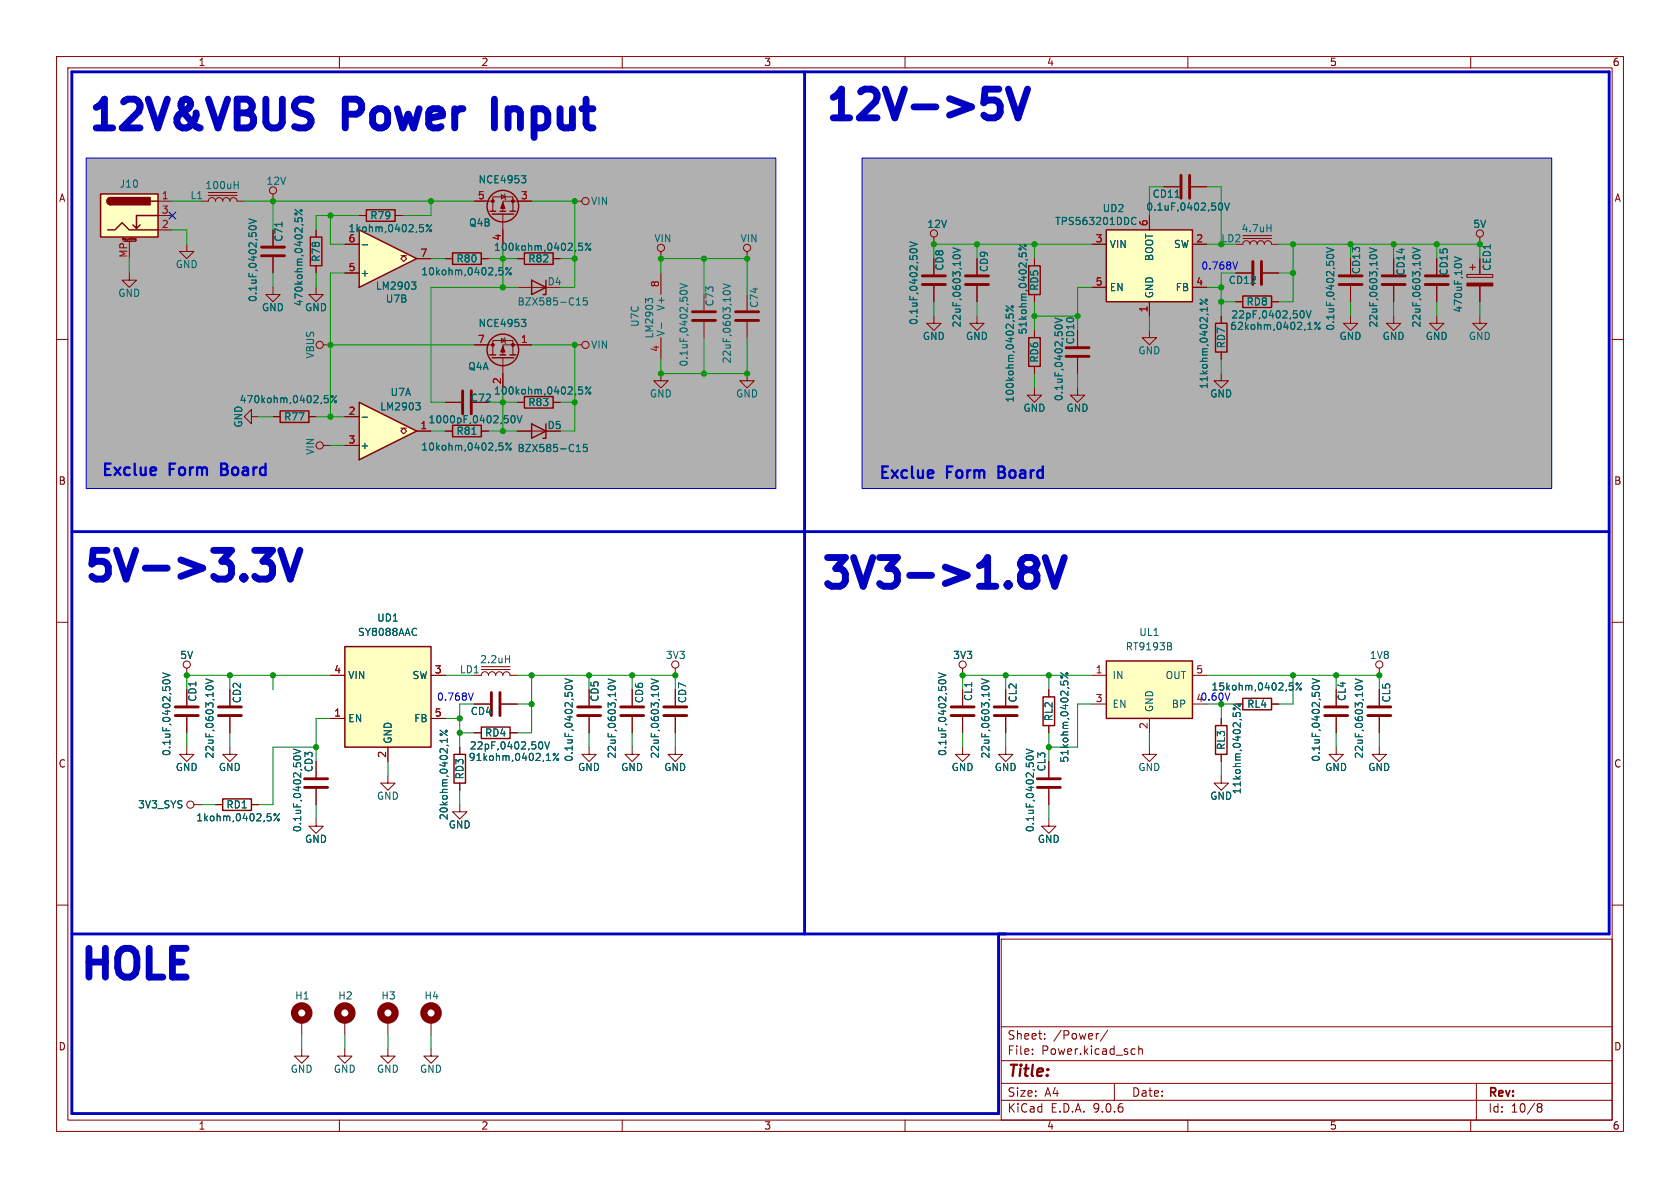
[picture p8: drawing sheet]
<svg xmlns="http://www.w3.org/2000/svg" width="297mm" height="210mm" viewBox="0 0 297 210" stroke-linecap="round" stroke-linejoin="round" font-family="sans-serif">
<g fill="none" stroke="#840000" stroke-width=".18">
<path d="M10 10h277v190h-277zM12 12h273v186h-273zM60 10v2M110 10v2M160 10v2M210 10v2M260 10v2M10 60h2M285 60h2M10 110h2M285 110h2M10 160h2"/>
<path d="M177 166h108v32h-108zM285 160h2M60 198v2M110 198v2M160 198v2M177 194.5h108M177 191.5h108M177 187.5h108M177 181.5h108M182.5 186.3v.1M182.5 185.5v.1M184.7 183.6v.1"/>
<path d="M184.7 182.8v.1M194.2 182.7l-.2 .1M195.8 182.1l-1.3 2M197 191.5v3M200.2 185.4l.5 .1M200.7 186.3l-.5 .1M201.3 185.5l.2-.1 .4 .1 .1 .9M201.3 184.9v1.5M210 198v2M260 198v2M261 191.5v6.5M271.7 195.5l.3 .2"/>
<path d="M271.7 195.4l.3-.3 .5 .1 .1 .3-.3 .2M272 195.7h.3M272 195.7l-.3 .3M272.3 195.7l.3 .3-.1 .5-.5 .1-.3-.3"/>
</g>
<g fill="#b0b0b0">
<path d="M152.4 27.9h121.9v58.5h-121.9z"/>
<path d="M15.2 27.9h122v58.5h-122z"/>
</g>
<path d="M181.9 59.7h2v5.1h-2zM219.7 52.3h5.1v2.1h-5.1zM80 75.2h5.1v2h-5.1zM92.7 70.1h5.1v2h-5.1zM94 74.9l2.5 1.3-2.5 1.3zM96.5 74.9v2.6h-.5" fill="none" stroke="#840000" stroke-width=".25"/>
<g fill="none" stroke="#840000" stroke-width=".18">
<path d="M48.3 34.3v1.3M101.6 35.6h1.3M205.7 33h2.8M210.6 33h2.8M33 43.2v1.3h1.3l-1.3 1.2-1.3-1.2h1.3M124.5 52.1v2.8M124.5 56.9v2.8M182.9 58.4v1.3M218.4 48.3h2.8M218.4 53.3h1.3M223.3 48.3h2.8M224.8 53.3h1.3"/>
<path d="M238.8 55.9v1.3h1.2l-1.2 1.2-1.3-1.2h1.3M238.8 50.5v2.8M246.4 55.9v1.3h1.2l-1.2 1.2-1.3-1.2h1.3M246.4 45.7v2.8M246.4 50.5v2.8M254 45.7v2.8M254 50.5v2.8M78.7 71.1h2.8M78.7 76.2h1.3M85.1 76.2h1.3M91.4 71.1h1.3M91.4 76.2h5.1"/>
<path d="M97.8 71.1h1.3M182.9 64.8v1.2M243.8 118.1v1.3M236.2 121.9v2.8M236.2 126.7v2.8M53.3 185.4v1.3h1.3l-1.3 1.3-1.2-1.3h1.2M61 185.4v1.3h1.2l-1.2 1.3-1.3-1.3h1.3M68.6 185.4v1.3h1.2l-1.2 1.3-1.3-1.3h1.3"/>
<circle cx="48.3" cy="33.7" r=".63"/>
<circle cx="103.5" cy="35.6" r=".63"/>
<circle cx="243.8" cy="117.5" r=".63"/>
</g>
<g fill="none" stroke="#006464" stroke-width=".18">
<path d="M207.8 34.9h.7M215.7 35.9a.68 .68 0 0 1 .5 .6 .68 .68 0 0 1-.5 .7M216.5 35.9l.4 1.3 .4-1.3M120.2 51.7a.68 .68 0 0 1 .6-.4 .68 .68 0 0 1 .7 .4M120.2 50.1l1.3 .4-1.3 .5M177.9 55.6v.6M177.9 54l1.2 1M178.4 56v-.3l.2-.2 .4 .1 .1 .4M230.1 54.9a.68 .68 0 0 1 .5 .7 .68 .68 0 0 1-.5 .6M230.9 54.9l.5 1.3 .4-1.3M231.2 58.2h.7M233.4 57l-1 1.2"/>
<path d="M234.5 45.4a.68 .68 0 0 1 .6-.4 .68 .68 0 0 1 .7 .4M234.5 43.8l1.3 .4-1.3 .4M242.1 45.4a.68 .68 0 0 1 .7-.4 .68 .68 0 0 1 .6 .4M242.1 43.8l1.3 .4-1.3 .5M249.8 45.4a.68 .68 0 0 1 .6-.4 .68 .68 0 0 1 .6 .4M249.8 43.8l1.2 .4-1.2 .5M83.4 76.8h.8M88.3 78.3h.6M88.7 78.8l.2 .2v.3l-.2 .3M90.4 78.3l-1 1.3M90.5 73.5h.1a.68 .68 0 0 1 .5 .6 .68 .68 0 0 1-.5 .6 .84 .84 0 0 1-.1-1.2zM91.4 73.5l.4 1.2 .5-1.2"/>
<path d="M101.9 79.8h.7M102.1 78.7l.2-.1v1.2M102.3 68.4h.6M102.5 68.9h.3l.2 .2-.1 .5-.4 .1M103.8 78.6h-.6l-.1 .6 .2-.2 .4 .1 .1 .2v.4l-.2 .1-.5-.1M104.4 68.4l-.9 1.3M232 120l1.2 .4-1.2 .4M232 121.6a.68 .68 0 0 1 .6-.4 .68 .68 0 0 1 .6 .4"/>
<circle cx="178.1" cy="54.8" r=".18"/>
<circle cx="179" cy="54.2" r=".18"/>
<circle cx="232.6" cy="57.1" r=".18"/>
<circle cx="233.2" cy="58.1" r=".18"/>
<circle cx="89.6" cy="78.5" r=".18"/>
<circle cx="90.2" cy="79.4" r=".18"/>
<circle cx="103.7" cy="68.6" r=".18"/>
<circle cx="104.3" cy="69.5" r=".18"/>
</g>
<g fill="none" stroke="#840000" stroke-width=".51">
<path d="M208.8 31v4.1M210.3 31v4.1M122.4 56.6h4.1M122.4 55.1h4.1M221.5 46.2v4.1M223 46.2v4.1M236.7 50.3h4.1M236.7 48.8h4.1M244.3 50.3h4.1M244.3 48.8h4.1M252 50.3h4M252 48.8h4"/>
<path d="M81.8 69.1v4.1M83.3 69.1v4.1M234.2 126.5h4.1M234.2 125h4.1"/>
</g>
<path d="M63.5 71.1l10.2 5.1-10.2 5.1z" fill="#ffffc2"/>
<g fill="none" stroke="#840000" stroke-width=".25">
<path d="M86.6 37.3h1M87 37.8h3.8M88.4 37.3h1M90.2 37.3h1M80 44.7h5.1v2h-5.1zM92.7 44.7h5.1v2h-5.1zM181.9 47h2v5.1h-2zM214.9 57.2h2v5h-2zM49.5 72.6h5.1v2.1h-5.1zM63.5 71.1l10.2 5.1-10.2 5.1zM86.6 62.7h1M87 63.2h3.8"/>
<path d="M88.4 62.7h1M90.2 62.7h1M214.9 128.3h2v5.1h-2zM219.7 123.4h5.1v2.1h-5.1z"/>
<circle cx="88.9" cy="36.4" r="2.79"/>
<circle cx="88.9" cy="61.8" r="2.79"/>
</g>
<g fill="none" stroke="#840000" stroke-width=".18">
<path d="M35.6 35.6h1.2a.64 .64 0 0 1 .7-.7 .64 .64 0 0 1 .6 .7 .64 .64 0 0 1 .6-.7 .64 .64 0 0 1 .7 .7 .64 .64 0 0 1 .6-.7 .64 .64 0 0 1 .6 .7 .64 .64 0 0 1 .7-.7 .64 .64 0 0 1 .6 .7h1.3M36.8 34.5h5.1M36.8 34h5.1M83.8 35.6h3.3M87.1 37.3v-2.5h3.6v2.5M88.6 34.4l.7 .4-.7 .4zM88.9 37.8v5.4M89.2 34.3l.1 .1v.8l.1 .1M94 35.6h-5.1v1.7M48.3 50.8v1.3h1.2l-1.2 1.2-1.3-1.2h1.3M48.3 40.6v2.8M48.3 45.5v2.8"/>
<path d="M78.7 45.7h1.3M85.1 45.7h1.3M88.6 59.8l.7 .4-.7 .4zM89.2 59.7l.1 .1v.8l.1 .1M91.4 45.7h1.3M97.8 45.7h1.3M182.9 45.7v1.3M182.9 52.1v1.2M215.9 55.9v1.3M254 55.9v1.3h1.3l-1.3 1.2-1.3-1.2h1.3M44.4 73.7v-1.3l-1.2 1.3 1.2 1.2v-1.2h1.3M48.3 73.7h1.2"/>
<path d="M54.6 73.7h1.3M57.1 78.7h1.3M61 78.7h2.5M61 73.7h2.5M70.9 75.7h.5l-.5 .5 .5 .5 .5-.5-.5-.5h.5M73.7 76.2h2.5M83.8 61h3.3M87.1 62.7v-2.5h3.6v2.5M88.9 63.2v5.4M94 61h-5.1v1.7M182.9 68.6v1.3h1.2l-1.2 1.2-1.3-1.2h1.3M215.9 62.2v1.3"/>
<path d="M203.2 132.1v1.3h1.3l-1.3 1.2-1.3-1.2h1.3M215.9 137.2v1.2h1.3l-1.3 1.3-1.3-1.3h1.3M215.9 127v1.3M215.9 133.4v1.2M218.4 124.5h1.3M224.8 124.5h1.3M236.2 132.1v1.3h1.3l-1.3 1.2-1.3-1.2h1.3M243.8 132.1v1.3h1.3l-1.3 1.2-1.2-1.2h1.2M243.8 121.9v2.8M243.8 126.7v2.8"/>
<circle cx="56.5" cy="78.7" r=".63"/>
</g>
<g fill="none" stroke="#006464" stroke-width=".18">
<path d="M41.4 32.7h.7M42.1 32.1v1.2M44 38.7l1.3 .4-1.3 .4M49.9 39.3v.7M92.2 31.1h.8l-.5 .4M92.7 31.5l.3 .3v.3l-.3 .2M44 40.3a.68 .68 0 0 1 .6-.4 .68 .68 0 0 1 .7 .4M88.3 47.3h.6M88.7 47.8l.2 .2v.3l-.2 .3M90.4 47.3l-1 1.3M92.2 56.5h.8l-.5 .4M92.7 56.9l.3 .3v.3l-.3 .2"/>
<path d="M102.3 43h.6M102.5 43.5h.3l.2 .2-.1 .5-.4 .1M104.4 43l-.9 1.3M180.2 44.7v.6M180.2 43.2l1.2 1M180.6 44.9l.3-.2h.3l.2 .2M212.2 52.9l1.2 .9M213.4 54.3v.8M57.4 69.9h.6M57.5 70.4h.3l.2 .2-.1 .5-.4 .1M59.5 69.9l-1 1.3M64 73.8h1"/>
<path d="M73.5 71.2h.8l-.4 .5M74 71.7l.3 .2v.3l-.3 .3M218 126v.6M218 124.5l1.3 1M218.5 126.2l.2-.2h.3l.3 .2M228 120.7h.6M228.4 121.2l.2 .2v.3l-.2 .3M230.1 120.7l-1 1.3M239.6 121.6a.68 .68 0 0 1 .6-.4 .68 .68 0 0 1 .7 .4M239.6 120l1.3 .4-1.3 .5"/>
<circle cx="89.6" cy="47.5" r=".18"/>
<circle cx="90.2" cy="48.4" r=".18"/>
<circle cx="103.7" cy="43.2" r=".18"/>
<circle cx="104.3" cy="44.1" r=".18"/>
<circle cx="180.3" cy="44" r=".18"/>
<circle cx="181.3" cy="43.4" r=".18"/>
<circle cx="212.3" cy="53.7" r=".18"/>
<circle cx="213.3" cy="53.1" r=".18"/>
<circle cx="58.7" cy="70.1" r=".18"/>
<circle cx="59.3" cy="71" r=".18"/>
<circle cx="218.2" cy="125.3" r=".18"/>
<circle cx="219.1" cy="124.7" r=".18"/>
<circle cx="229.3" cy="120.9" r=".18"/>
<circle cx="229.9" cy="121.8" r=".18"/>
</g>
<path d="M46.2 45.2h4.1M46.2 43.7h4.1M241.8 126.5h4.1M241.8 125h4.1" fill="none" stroke="#840000" stroke-width=".51"/>
<g fill="#840000" stroke="#840000" stroke-width=".18">
<path d="M88.9 35.8l.4 1h-.8z"/>
<path d="M88.9 61.2l.4 1h-.8z"/>
<circle cx="87.1" cy="35.6" r=".25"/>
<circle cx="90.7" cy="35.6" r=".25"/>
<circle cx="87.1" cy="61" r=".25"/>
<circle cx="90.7" cy="61" r=".25"/>
</g>
<path d="M17.8 34.3h10.1v7.6h-10.1z" fill="#ffffc2"/>
<path d="M17.8 34.3h10.1v7.6h-10.1zM19.6 34.9a.64 .64 0 0 0-.7 .7 .64 .64 0 0 0 .7 .6M24.8 39.8l-.7 .6M26.7 35.6h1.2M27.9 38.1h-3.8v2.3l-.6-.6M19 40.6h1.3l1.3-1.2 1.3 1.2h5M85.1 128.5h5.1v2.1h-5.1z" fill="none" stroke="#840000" stroke-width=".25"/>
<g fill="#840000" stroke="#840000" stroke-width=".25">
<path d="M19.1 35.1l.5-.2v1.3a.63 .63 0 0 1-.6-.4 .63 .63 0 0 1 .1-.7z"/>
<path d="M19.6 34.9h6.9v1.3h-6.9z"/>
</g>
<g fill="none" stroke="#840000" stroke-width=".18">
<path d="M27.9 35.6h2.6M27.9 38.1h2.6M21.7 42.5v-.4l.1 .3 .1-.3v.4M21.8 42.7h2.1M22.9 48.3v1.2h1.2l-1.2 1.3-1.3-1.3h1.3M22.9 42.7v3M23.1 42.1v.3M23.4 42.1h.1M24 42.4h-.1v-.2h.1v.3l-.1 .1M27.9 40.6h2.6M83.8 124.5h2.8M83.8 129.5h1.3"/>
<path d="M88.6 124.5h2.8M90.2 129.5h1.2M104.1 132.1v1.3h1.3l-1.3 1.2-1.2-1.2h1.2M104.1 121.9v2.8M104.1 126.7v2.8"/>
</g>
<path d="M86.9 122.4v4.1M88.4 122.4v4.1M102.1 126.5h4.1M102.1 125h4.1" fill="none" stroke="#840000" stroke-width=".51"/>
<g fill="none" stroke="#006464" stroke-width=".18">
<path d="M99.9 120l1.3 .4-1.3 .4M95.5 131.1a.68 .68 0 0 1 .5 .7 .68 .68 0 0 1-.5 .6M96.3 131.1l.4 1.3 .5-1.3M96.6 134.4h.7M98.8 133.2l-1 1.2M99.9 121.6a.68 .68 0 0 1 .6-.4 .68 .68 0 0 1 .7 .4"/>
<circle cx="98" cy="133.3" r=".18"/>
<circle cx="98.6" cy="134.3" r=".18"/>
</g>
<path d="M61 114.3h15.2v17.8h-15.2z" fill="#ffffc2"/>
<path d="M61 114.3h15.2v17.8h-15.2zM184.4 123.2h2v5.1h-2z" fill="none" stroke="#840000" stroke-width=".25"/>
<g fill="none" stroke="#840000" stroke-width=".18">
<path d="M116.8 44.5v1.2M132.1 44.5v1.2M165.1 41.9v1.3M165.1 45.7v2.8M165.1 50.5v2.8M101.6 61h1.3M116.8 66v1.3h1.3l-1.3 1.3-1.2-1.3h1.2M58.4 119.4h2.6M76.2 119.4h2.5M58.4 127h2.6M68.6 132.1v2.5M76.2 127h2.5"/>
<path d="M177.8 132.1v1.3h1.3l-1.3 1.2-1.3-1.2h1.3M177.8 121.9v2.8M177.8 126.7v2.8M185.4 121.9v1.3M185.4 128.3v1.2M185.4 134.6v2.8M185.4 139.4v2.8M185.4 144.8v1.3h1.3l-1.3 1.2-1.3-1.2h1.3"/>
<circle cx="116.8" cy="43.8" r=".63"/>
<circle cx="132.1" cy="43.8" r=".63"/>
<circle cx="165.1" cy="41.3" r=".63"/>
<circle cx="103.5" cy="61" r=".63"/>
</g>
<g fill="none" stroke="#006464" stroke-width=".18">
<path d="M160.9 44.4a.68 .68 0 0 1 .6-.5 .68 .68 0 0 1 .6 .5M160.9 42.8l1.2 .4-1.2 .4M187.5 118.9l1.3 1M173.6 121.6a.68 .68 0 0 1 .6-.4 .68 .68 0 0 1 .6 .4M173.6 120l1.2 .4-1.2 .5M181.4 134a.68 .68 0 0 1 .7-.4 .68 .68 0 0 1 .6 .4M181.4 132.4l1.3 .4-1.3 .5M187.5 120.4v.6M188 120.6l.2-.2h.4l.2 .2"/>
<circle cx="187.7" cy="119.7" r=".18"/>
<circle cx="188.6" cy="119.1" r=".18"/>
</g>
<path d="M163.1 50.3h4M163.1 48.8h4M175.8 126.5h4M175.8 125h4M183.4 139.2h4.1M183.4 137.7h4.1" fill="none" stroke="#840000" stroke-width=".51"/>
<path d="M195.6 116.8h15.2v10.2h-15.2z" fill="#ffffc2"/>
<path d="M64.8 37.1h5v2h-5zM54.9 41.9h2v5.1h-2zM94 49.5l2.5 1.3-2.5 1.3zM96.5 49.5v2.6h-.5M195.6 116.8h15.2v10.2h-15.2z" fill="none" stroke="#840000" stroke-width=".25"/>
<g fill="none" stroke="#840000" stroke-width=".18">
<path d="M63.5 38.1h1.3M69.8 38.1h1.3M55.9 50.8v1.3h1.2l-1.2 1.2-1.3-1.2h1.3M55.9 40.6v1.3M55.9 47v1.3M91.4 50.8h5.1M116.8 48.3v3.8M116.8 59.7v3.8M132.1 52.1v2.8M132.1 56.9v2.8M165.1 55.9v1.3h1.3l-1.3 1.2-1.3-1.2h1.3M172.7 55.9v1.3h1.3l-1.3 1.2-1.3-1.2h1.3"/>
<path d="M172.7 45.7v2.8M172.7 50.5v2.8M203.2 58.4v1.3h1.3l-1.3 1.3-1.3-1.3h1.3M218.4 43.2h1.3a.64 .64 0 0 1 .6-.7 .64 .64 0 0 1 .7 .7 .64 .64 0 0 1 .6-.7 .64 .64 0 0 1 .6 .7 .64 .64 0 0 1 .7-.7 .64 .64 0 0 1 .6 .7 .64 .64 0 0 1 .7-.7 .64 .64 0 0 1 .6 .7h1.3M219.7 42.2h5.1M219.7 41.7h5.1M57.1 61h1.3M132.1 66v1.3h1.2l-1.2 1.3-1.3-1.3h1.3M190.5 68.6v1.3h1.3l-1.3 1.2-1.3-1.2h1.3M190.5 63.2v2.8M215.9 66v1.3h1.3l-1.3 1.3-1.3-1.3h1.3M193 119.4h2.6"/>
<path d="M210.8 119.4h2.6M193 124.5h2.6M203.2 127v2.5"/>
<circle cx="56.5" cy="61" r=".63"/>
</g>
<g fill="none" stroke="#006464" stroke-width=".18">
<path d="M52.1 38.5v.6M52.1 37l1.3 1M52.6 39v-.3l.3-.2h.4l.1 .5M76.3 39.7l-1 1.3M224.7 39.7v1.3M74.8 40.3v.5M101.9 53.9h.7M102.1 52.8l.2-.2v1.3M103.8 52.6h-.6l-.1 .7 .2-.2 .4 .1 .1 .2v.4l-.2 .1-.5-.1M114.6 53.2l-.5-.4v.7M114.6 53l.2-.2h.3l.3 .2M116.9 57.1v1"/>
<path d="M127.8 51.8a.68 .68 0 0 1 .7-.4 .68 .68 0 0 1 .6 .4M127.8 50.2l1.3 .4-1.3 .4M168.5 45.4a.68 .68 0 0 1 .6-.4 .68 .68 0 0 1 .6 .4M168.5 43.8l1.2 .4-1.2 .5M186.5 57.8a.68 .68 0 0 1 .6-.4 .68 .68 0 0 1 .7 .4M186.5 56.2l1.3 .4-1.3 .5M224 40.3h.7M206.8 113.6l.3 .3-.3 .3 .3 .3v.3l-.2 .1"/>
<circle cx="52.3" cy="37.8" r=".18"/>
<circle cx="53.2" cy="37.2" r=".18"/>
<circle cx="75.5" cy="39.9" r=".18"/>
<circle cx="76.1" cy="40.8" r=".18"/>
</g>
<path d="M130 56.6h4.1M130 55.1h4.1M170.7 50.3h4.1M170.7 48.8h4.1M188.5 63h4M188.5 61.5h4" fill="none" stroke="#840000" stroke-width=".51"/>
<path d="M63.5 40.6l10.2 5.1-10.2 5.1z" fill="#ffffc2"/>
<path d="M63.5 40.6l10.2 5.1-10.2 5.1z" fill="none" stroke="#840000" stroke-width=".25"/>
<path d="M61 48.3h2.5M61 43.2h2.5M70.9 45.2h.5l-.5 .5 .5 .5 .5-.5-.5-.5h.5M73.7 45.7h2.5M111.8 121.9v2.8M111.8 126.7v2.8" fill="none" stroke="#840000" stroke-width=".18"/>
<path d="M64 43.3h1M72.7 49.9h.8l-.4 .4M73.3 50.3l.2 .3v.3l-.2 .2M107.5 121.6a.68 .68 0 0 1 .6-.4 .68 .68 0 0 1 .7 .4M107.5 120l1.3 .4-1.3 .5" fill="none" stroke="#006464" stroke-width=".18"/>
<path d="M109.7 126.5h4.1M109.7 125h4.1" fill="none" stroke="#840000" stroke-width=".51"/>
<path d="M195.6 40.6h15.2v12.7h-15.2z" fill="#ffffc2"/>
<path d="M195.6 40.6h15.2v12.7h-15.2zM80.3 133.4h2v5h-2zM39.4 141.2h5v2.1h-5z" fill="none" stroke="#840000" stroke-width=".25"/>
<g fill="none" stroke="#840000" stroke-width=".18">
<path d="M63.5 38.1h1.3M69.8 38.1h1.3M83.8 35.6h2.6M91.4 35.6h2.6M203.2 38.1v2.5M205.7 33h2.8M210.6 33h2.8M48.3 40.6v2.8M48.3 45.5v2.8M55.9 40.6v1.3M55.9 47v1.3M61 43.2h2.5"/>
<path d="M61 48.3h2.5M73.7 45.7h2.5M78.7 45.7h1.3M85.1 45.7h1.3M88.9 40.6v2.6M91.4 45.7h1.3M97.8 45.7h1.3M165.1 45.7v2.8M165.1 50.5v2.8M172.7 45.7v2.8M172.7 50.5v2.8M182.9 45.7v1.3"/>
<path d="M182.9 52.1v1.2M182.9 58.4v1.3M193 43.2h2.6M193 50.8h2.6M203.2 53.3v2.6M210.8 43.2h2.6M210.8 50.8h2.6M215.9 55.9v1.3M218.4 48.3h2.8M218.4 53.3h1.3M223.3 48.3h2.8M224.8 53.3h1.3"/>
<path d="M238.8 50.5v2.8M246.4 45.7v2.8M246.4 50.5v2.8M254 45.7v2.8M254 50.5v2.8M259.3 48.5h4.6v.5h-4.6zM259.8 47.2h1.1M260.3 46.7v1.1M261.6 55.9v1.3h1.3l-1.3 1.2-1.3-1.2h1.3M261.6 41.9v1.3M261.6 45.7v2.8M261.6 50.5v2.8"/>
<path d="M48.3 73.7h1.2M54.6 73.7h1.3M61 78.7h2.5M61 73.7h2.5M73.7 76.2h2.5M78.7 71.1h2.8M78.7 76.2h1.3M83.8 61h2.6M85.1 76.2h1.3M88.9 66v2.6M91.4 71.1h1.3M91.4 76.2h2.6"/>
<path d="M91.4 61h2.6M97.8 71.1h1.3M182.9 64.8v1.2M190.5 63.2v2.8M215.9 62.2v1.3M33 118.1v1.3M58.4 119.4h2.6M76.2 119.4h2.5M83.8 119.4h1.3a.64 .64 0 0 1 .6-.7 .64 .64 0 0 1 .7 .7 .64 .64 0 0 1 .6-.7 .64 .64 0 0 1 .6 .7 .64 .64 0 0 1 .7-.7 .64 .64 0 0 1 .6 .7 .64 .64 0 0 1 .6-.7 .64 .64 0 0 1 .7 .7h1.2M85.1 118.4h5.1M85.1 117.9h5.1M119.4 118.1v1.3"/>
<path d="M170.2 118.1v1.3M33 132.1v1.3h1.3l-1.3 1.2-1.3-1.2h1.3M33 121.9v2.8M33 126.7v2.8M40.6 132.1v1.3h1.3l-1.3 1.2-1.2-1.2h1.2M40.6 121.9v2.8M40.6 126.7v2.8M55.9 134.6v2.8M55.9 139.4v2.8M58.4 127h2.6M68.6 137.2v1.2h1.2l-1.2 1.3-1.3-1.3h1.3M68.6 132.1v2.5"/>
<path d="M76.2 127h2.5M81.3 132.1v1.3M81.3 138.4v1.3M83.8 124.5h2.8M83.8 129.5h1.3M88.6 124.5h2.8M90.2 129.5h1.2M104.1 121.9v2.8M104.1 126.7v2.8M111.8 132.1v1.3h1.2l-1.2 1.2-1.3-1.2h1.3M111.8 121.9v2.8M111.8 126.7v2.8"/>
<path d="M119.4 132.1v1.3h1.2l-1.2 1.2-1.3-1.2h1.3M119.4 121.9v2.8M119.4 126.7v2.8M170.2 132.1v1.3h1.2l-1.2 1.2-1.3-1.2h1.3M170.2 121.9v2.8M170.2 126.7v2.8M177.8 121.9v2.8M177.8 126.7v2.8M185.4 121.9v1.3M185.4 128.3v1.2M185.4 134.6v2.8M185.4 139.4v2.8"/>
<path d="M215.9 127v1.3M215.9 133.4v1.2M218.4 124.5h1.3M224.8 124.5h1.3M236.2 121.9v2.8M236.2 126.7v2.8M243.8 121.9v2.8M243.8 126.7v2.8M34.3 142.2h1.3M38.1 142.2h1.3M44.4 142.2h1.3M55.9 144.8v1.3h1.2l-1.2 1.2-1.3-1.2h1.3"/>
<path d="M81.3 142.2v1.3h1.2l-1.2 1.3-1.3-1.3h1.3M53.3 180.3v2.6M61 180.3v2.6M68.6 180.3v2.6M76.2 185.4v1.3h1.3l-1.3 1.3-1.3-1.3h1.3M76.2 180.3v2.6"/>
<circle cx="261.6" cy="41.3" r=".63"/>
<circle cx="33" cy="117.5" r=".63"/>
<circle cx="119.4" cy="117.5" r=".63"/>
<circle cx="170.2" cy="117.5" r=".63"/>
<circle cx="33.7" cy="142.2" r=".63"/>
</g>
<g fill="none" stroke="#006464" stroke-width=".18">
<path d="M44 38.7l1.3 .4-1.3 .4M49.9 39.3v.7M52.1 38.5v.6M52.1 37l1.3 1M52.6 39v-.3l.3-.2h.4l.1 .5M76.3 39.7l-1 1.3M92.2 31.1h.8l-.5 .4M92.7 31.5l.3 .3v.3l-.3 .2M200.2 39.5l.3 .2 .3-.1M200.8 38.5l-.3-.1-.3 .2M207.8 34.9h.7M215.7 35.9a.68 .68 0 0 1 .5 .6 .68 .68 0 0 1-.5 .7"/>
<path d="M216.5 35.9l.4 1.3 .4-1.3M44 40.3a.68 .68 0 0 1 .6-.4 .68 .68 0 0 1 .7 .4M64 43.3h1M72.7 49.9h.8l-.4 .4M73.3 50.3l.2 .3v.3l-.2 .2M74.8 40.3v.5M88.3 47.3h.6M88.7 47.8l.2 .2v.3l-.2 .3M90.4 47.3l-1 1.3M92.2 56.5h.8l-.5 .4M92.7 56.9l.3 .3v.3l-.3 .2M102.3 43h.6"/>
<path d="M102.5 43.5h.3l.2 .2-.1 .5-.4 .1M104.4 43l-.9 1.3M160.9 44.4a.68 .68 0 0 1 .6-.5 .68 .68 0 0 1 .6 .5M160.9 42.8l1.2 .4-1.2 .4M168.5 45.4a.68 .68 0 0 1 .6-.4 .68 .68 0 0 1 .6 .4M168.5 43.8l1.2 .4-1.2 .5M177.9 55.6v.6M177.9 54l1.2 1M178.4 56v-.3l.2-.2 .4 .1 .1 .4M180.2 44.7v.6M180.2 43.2l1.2 1M180.6 44.9l.3-.2h.3l.2 .2"/>
<path d="M186.5 57.8a.68 .68 0 0 1 .6-.4 .68 .68 0 0 1 .7 .4M186.5 56.2l1.3 .4-1.3 .5M212.2 52.9l1.2 .9M213.4 54.3v.8M230.1 54.9a.68 .68 0 0 1 .5 .7 .68 .68 0 0 1-.5 .6M230.9 54.9l.5 1.3 .4-1.3M231.2 58.2h.7M233.4 57l-1 1.2M234.5 45.4a.68 .68 0 0 1 .6-.4 .68 .68 0 0 1 .7 .4M234.5 43.8l1.3 .4-1.3 .4M242.1 45.4a.68 .68 0 0 1 .7-.4 .68 .68 0 0 1 .6 .4M242.1 43.8l1.3 .4-1.3 .5"/>
<path d="M249.8 45.4a.68 .68 0 0 1 .6-.4 .68 .68 0 0 1 .6 .4M249.8 43.8l1.2 .4-1.2 .5M257.1 45.4l1.3 .4-1.3 .4M57.4 69.9h.6M57.5 70.4h.3l.2 .2-.1 .5-.4 .1M59.5 69.9l-1 1.3M64 73.8h1M73.5 71.2h.8l-.4 .5M74 71.7l.3 .2v.3l-.3 .3M83.4 76.8h.8M88.3 78.3h.6M88.7 78.8l.2 .2v.3l-.2 .3"/>
<path d="M90.4 78.3l-1 1.3M90.5 73.5h.1a.68 .68 0 0 1 .5 .6 .68 .68 0 0 1-.5 .6 .84 .84 0 0 1-.1-1.2zM91.4 73.5l.4 1.2 .5-1.2M101.9 79.8h.7M102.1 78.7l.2-.1v1.2M102.3 68.4h.6M102.5 68.9h.3l.2 .2-.1 .5-.4 .1M103.8 78.6h-.6l-.1 .6 .2-.2 .4 .1 .1 .2v.4l-.2 .1-.5-.1M104.4 68.4l-.9 1.3M28.8 119l1.2 .4-1.2 .4M89.4 116.5h.7M90.1 115.9v1.3"/>
<path d="M99.9 120l1.3 .4-1.3 .4M165.9 119l1.3 .4-1.3 .4M187.5 118.9l1.3 1M232 120l1.2 .4-1.2 .4M28.8 120.6a.68 .68 0 0 1 .6-.5 .68 .68 0 0 1 .6 .5M36.4 121.6a.68 .68 0 0 1 .6-.4 .68 .68 0 0 1 .7 .4M36.4 120l1.3 .4-1.3 .5M51.9 134a.68 .68 0 0 1 .6-.4 .68 .68 0 0 1 .7 .4M51.9 132.4l1.3 .4-1.3 .5M77.8 129.1l1.3 .9M79.1 130.5v.8M95.5 131.1a.68 .68 0 0 1 .5 .7 .68 .68 0 0 1-.5 .6"/>
<path d="M96.3 131.1l.4 1.3 .5-1.3M96.6 134.4h.7M98.8 133.2l-1 1.2M99.9 121.6a.68 .68 0 0 1 .6-.4 .68 .68 0 0 1 .7 .4M107.5 121.6a.68 .68 0 0 1 .6-.4 .68 .68 0 0 1 .7 .4M107.5 120l1.3 .4-1.3 .5M115.1 121.6a.68 .68 0 0 1 .7-.4 .68 .68 0 0 1 .6 .4M115.1 120l1.3 .4-1.3 .5M165.9 120.6a.68 .68 0 0 1 .7-.5 .68 .68 0 0 1 .6 .5M173.6 121.6a.68 .68 0 0 1 .6-.4 .68 .68 0 0 1 .6 .4M173.6 120l1.2 .4-1.2 .5M181.4 134a.68 .68 0 0 1 .7-.4 .68 .68 0 0 1 .6 .4"/>
<path d="M181.4 132.4l1.3 .4-1.3 .5M187.5 120.4v.6M188 120.6l.2-.2h.4l.2 .2M218 126v.6M218 124.5l1.3 1M218.5 126.2l.2-.2h.3l.3 .2M228 120.7h.6M228.4 121.2l.2 .2v.3l-.2 .3M230.1 120.7l-1 1.3M232 121.6a.68 .68 0 0 1 .6-.4 .68 .68 0 0 1 .6 .4M239.6 121.6a.68 .68 0 0 1 .6-.4 .68 .68 0 0 1 .7 .4M239.6 120l1.3 .4-1.3 .5"/>
<path d="M47.9 144.4v.6M49.4 143.8l-1 1.3"/>
<circle cx="52.3" cy="37.8" r=".18"/>
<circle cx="53.2" cy="37.2" r=".18"/>
<circle cx="75.5" cy="39.9" r=".18"/>
<circle cx="76.1" cy="40.8" r=".18"/>
<circle cx="89.6" cy="47.5" r=".18"/>
<circle cx="90.2" cy="48.4" r=".18"/>
<circle cx="103.7" cy="43.2" r=".18"/>
<circle cx="104.3" cy="44.1" r=".18"/>
<circle cx="178.1" cy="54.8" r=".18"/>
<circle cx="179" cy="54.2" r=".18"/>
<circle cx="180.3" cy="44" r=".18"/>
<circle cx="181.3" cy="43.4" r=".18"/>
<circle cx="212.3" cy="53.7" r=".18"/>
<circle cx="213.3" cy="53.1" r=".18"/>
<circle cx="232.6" cy="57.1" r=".18"/>
<circle cx="233.2" cy="58.1" r=".18"/>
<circle cx="58.7" cy="70.1" r=".18"/>
<circle cx="59.3" cy="71" r=".18"/>
<circle cx="89.6" cy="78.5" r=".18"/>
<circle cx="90.2" cy="79.4" r=".18"/>
<circle cx="103.7" cy="68.6" r=".18"/>
<circle cx="104.3" cy="69.5" r=".18"/>
<circle cx="187.7" cy="119.7" r=".18"/>
<circle cx="188.6" cy="119.1" r=".18"/>
<circle cx="78" cy="129.9" r=".18"/>
<circle cx="78.9" cy="129.3" r=".18"/>
<circle cx="98" cy="133.3" r=".18"/>
<circle cx="98.6" cy="134.3" r=".18"/>
<circle cx="218.2" cy="125.3" r=".18"/>
<circle cx="219.1" cy="124.7" r=".18"/>
<circle cx="229.3" cy="120.9" r=".18"/>
<circle cx="229.9" cy="121.8" r=".18"/>
<circle cx="48.6" cy="144" r=".18"/>
<circle cx="49.2" cy="144.9" r=".18"/>
</g>
<path d="M31 126.5h4.1M31 125h4.1M38.6 126.5h4.1M38.6 125h4.1M53.8 139.2h4.1M53.8 137.7h4.1M117.3 126.5h4.1M117.3 125h4.1M168.1 126.5h4.1M168.1 125h4.1" fill="none" stroke="#840000" stroke-width=".51"/>
<g fill="none" stroke="#840000" stroke-width="1.3">
<circle cx="53.3" cy="179.1" r="1.27"/>
<circle cx="61" cy="179.1" r="1.27"/>
<circle cx="68.6" cy="179.1" r="1.27"/>
<circle cx="76.2" cy="179.1" r="1.27"/>
</g>
<path d="M259.3 50h4.6v.5h-4.6z" fill="#840000" stroke="#840000" stroke-width=".18"/>
<path d="M142.2 12.7v152.4M12.7 94h271.8M12.7 165.1h271.8v-152.4h-271.8v184.2h163.8v-31.8" fill="none" stroke="#0000c2" stroke-width=".51"/>
<g fill="none" stroke="#009600" stroke-width=".18">
<path d="M30.5 35.6h5.1M43.2 35.6h40.6M48.3 35.6v5M58.4 38.1v5.1h2.6M63.5 38.1h-7.6v2.5M76.2 35.6v2.5h-5.1M94 35.6h7.6v15.2h-2.5M205.7 33h-2.5v5.1M213.4 33h2.5v10.2h-2.5M22.9 45.7v2.6M30.5 40.6h2.5v2.6M48.3 48.3v2.5"/>
<path d="M55.9 48.3v2.5M61 48.3h-2.6v25.4M76.2 45.7h2.5M86.4 45.7h5M88.9 43.2v7.6M91.4 50.8h-15.2v20.3h2.5M99.1 45.7h2.5M116.8 48.3v-2.6h15.3v6.4M124.5 45.7v6.4M124.5 59.7v6.3M132.1 59.7v6.3h-15.3v-2.5M165.1 53.3v2.6"/>
<path d="M172.7 43.2v2.5M172.7 53.3v2.6M182.9 43.2v2.5M182.9 53.3v5.1M182.9 55.9h7.6M193 43.2h-27.9v2.5M193 50.8h-2.5v7.6M203.2 55.9v2.5M213.4 50.8h2.5M215.9 48.3v7.6M215.9 53.3h2.5M226.1 43.2h35.5v2.5"/>
<path d="M226.1 48.3h2.5M228.6 43.2v10.1h-2.5M238.8 43.2v2.5M238.8 53.3v2.6M246.4 43.2v2.5M246.4 53.3v2.6M254 43.2v2.5M254 53.3v2.6M261.6 53.3v2.6M45.7 73.7h2.6M55.9 73.7h5.1M58.4 61h25.4"/>
<path d="M58.4 78.7h2.6M76.2 76.2h2.5M86.4 71.1h5M86.4 76.2h5M88.9 68.6v7.6M94 61h7.6v15.2h-2.5M99.1 71.1h2.5M182.9 66v2.6M190.5 66v2.6M215.9 63.5v2.5M40.6 119.4v2.5M48.3 119.4v2.5"/>
<path d="M58.4 119.4h-25.4v2.5M78.7 119.4h5.1M91.4 119.4h28v2.5M94 119.4v10.1h-2.6M104.1 119.4v2.5M111.8 119.4v2.5M177.8 119.4v2.5M185.4 119.4v2.5M193 119.4h-22.8v2.5M213.4 119.4h30.4v2.5M228.6 119.4v5.1h-2.5M236.2 119.4v2.5"/>
<path d="M33 129.5v2.6M40.6 129.5v2.6M55.9 132.1h-7.6v10.1h-2.6M58.4 127h-2.5v7.6M68.6 134.6v2.6M78.7 127h2.6M81.3 139.7v2.5M81.3 129.5h2.5M83.8 124.5h-2.5v7.6M91.4 124.5h2.6M104.1 129.5v2.6M111.8 129.5v2.6"/>
<path d="M119.4 129.5v2.6M170.2 129.5v2.6M177.8 129.5v2.6M185.4 129.5v5.1M193 124.5h-2.5v7.6h-5.1M203.2 129.5v2.6M215.9 134.6v2.6M218.4 124.5h-2.5v2.5M236.2 129.5v2.6M243.8 129.5v2.6M35.6 142.2h2.5M55.9 142.2v2.6"/>
<path d="M185.4 142.2v2.6M53.3 182.9v2.5M61 182.9v2.5M68.6 182.9v2.5M76.2 182.9v2.5"/>
</g>
<path d="M29.9 37.5l1.2 1.2M31.1 37.5l-1.2 1.2" fill="none" stroke="#000084" stroke-width=".18"/>
<g fill="none" stroke="#0000c2" stroke-width="1.2">
<path d="M54.3 17.5l.7 .3M87.4 17.5v5.1M174.2 15.8h2.4M174.6 17.7h1.3l.7 .5 .2 .5v1.2l-.5 .7-.4 .2h-1.3M178.3 15.8l1.7 5 1.7-5M54.7 20.7l.3 .5v.4l-.3 .5M45 97.3h3.2l-1.7 1.9a1.38 1.38 0 0 1 1.7 1v1.2l-.5 .7-.5 .3h-1.4M49.6 97.3l1.7 5.1 1.7-5.1M180.7 99l.7-.4h1a1.1 1.1 0 0 1 .9 1 1.1 1.1 0 0 1-.9 1.1M184.8 98.6l1.7 5 1.7-5M180.7 100.3l.7 .4M181.4 100.7h1"/>
<path d="M181.4 100.7l-.7 .5M182.4 100.7l.7 .5 .2 .5v1l-.2 .5-.7 .4h-1l-.7-.4"/>
</g>
<path d="M15.2 27.9h122v58.5h-122zM152.4 27.9h121.9v58.5h-121.9zM218.8 46.3l-.4 1.3M83.7 122.5l-.5 1.3M217.4 122.5l-.4 1.3" fill="none" stroke="#0000c2" stroke-width=".18"/>
<g fill="#009600" stroke="#009600" stroke-width=".18">
<circle cx="165.1" cy="43.2" r=".46"/>
<circle cx="215.9" cy="50.8" r=".46"/>
<circle cx="182.9" cy="43.2" r=".46"/>
<circle cx="172.7" cy="43.2" r=".46"/>
<circle cx="215.9" cy="53.3" r=".46"/>
<circle cx="238.8" cy="43.2" r=".46"/>
<circle cx="254" cy="43.2" r=".46"/>
<circle cx="261.6" cy="43.2" r=".46"/>
<circle cx="228.6" cy="48.3" r=".46"/>
<circle cx="246.4" cy="43.2" r=".46"/>
<circle cx="228.6" cy="43.2" r=".46"/>
<circle cx="182.9" cy="55.9" r=".46"/>
<circle cx="190.5" cy="55.9" r=".46"/>
<circle cx="185.4" cy="119.4" r=".46"/>
<circle cx="119.4" cy="119.4" r=".46"/>
<circle cx="132.1" cy="66" r=".46"/>
<circle cx="124.5" cy="45.7" r=".46"/>
<circle cx="185.4" cy="132.1" r=".46"/>
<circle cx="215.9" cy="124.5" r=".46"/>
<circle cx="88.9" cy="71.1" r=".46"/>
<circle cx="88.9" cy="76.2" r=".46"/>
<circle cx="88.9" cy="50.8" r=".46"/>
<circle cx="228.6" cy="119.4" r=".46"/>
<circle cx="243.8" cy="119.4" r=".46"/>
<circle cx="236.2" cy="119.4" r=".46"/>
<circle cx="40.6" cy="119.4" r=".46"/>
<circle cx="33" cy="119.4" r=".46"/>
<circle cx="55.9" cy="132.1" r=".46"/>
<circle cx="48.3" cy="119.4" r=".46"/>
<circle cx="101.6" cy="71.1" r=".46"/>
<circle cx="124.5" cy="66" r=".46"/>
<circle cx="101.6" cy="61" r=".46"/>
<circle cx="116.8" cy="66" r=".46"/>
<circle cx="116.8" cy="45.7" r=".46"/>
<circle cx="132.1" cy="45.7" r=".46"/>
<circle cx="101.6" cy="45.7" r=".46"/>
<circle cx="88.9" cy="45.7" r=".46"/>
<circle cx="58.4" cy="61" r=".46"/>
<circle cx="58.4" cy="73.7" r=".46"/>
<circle cx="58.4" cy="38.1" r=".46"/>
<circle cx="48.3" cy="35.6" r=".46"/>
<circle cx="170.2" cy="119.4" r=".46"/>
<circle cx="177.8" cy="119.4" r=".46"/>
<circle cx="101.6" cy="35.6" r=".46"/>
<circle cx="76.2" cy="35.6" r=".46"/>
<circle cx="81.3" cy="127" r=".46"/>
<circle cx="81.3" cy="129.5" r=".46"/>
<circle cx="104.1" cy="119.4" r=".46"/>
<circle cx="94" cy="119.4" r=".46"/>
<circle cx="94" cy="124.5" r=".46"/>
<circle cx="111.8" cy="119.4" r=".46"/>
</g>
<g font-size="7.1" fill="#0000c2">
<text x="145.5" y="22.9">12V-&gt;5V</text>
<text x="15.2" y="24.7">12V&amp;VBUS</text>
<text x="61.7" y="24.7">Power</text>
<text x="90.7" y="24.7">Input</text>
<text x="14.5" y="104.4">5V-&gt;3.3V</text>
<text x="144.8" y="105.7">3V3-&gt;1.8V</text>
<text x="13.7" y="174.8">HOLE</text>
</g>
<g font-size="2.8" fill="#0000c2">
<text x="17.7" y="84.7">Exclue</text>
<text x="29.9" y="84.7">Form</text>
<text x="39.8" y="84.7">Board</text>
<text x="155.1" y="85.2">Exclue</text>
<text x="167.3" y="85.2">Form</text>
<text x="177.3" y="85.2">Board</text>
</g>
<text font-size="2.8" fill="#840000" x="178" y="190.9">Title:</text>
<g font-size="2.1" fill="#840000">
<text x="178" y="184">Sheet:</text>
<text x="186.2" y="184">/Power/</text>
<text x="178" y="186.7">File:</text>
<text x="184.1" y="186.7">Power.kicad_sch</text>
<text x="178" y="196.9">KiCad</text>
<text x="178" y="194.1">Size:</text>
<text x="184.7" y="194.1">A4</text>
<text x="185.7" y="196.9">E.D.A.</text>
<text x="193.3" y="196.9">9.0.6</text>
<text x="200" y="194.1">Date:</text>
<text x="263" y="194.3">Rev:</text>
<text x="263" y="196.9">Id:</text>
<text x="267.1" y="196.9">10/8</text>
</g>
<g font-size="1.8" fill="#840000">
<text x="35" y="11.9">1</text>
<text x="85" y="11.9">2</text>
<text x="135" y="11.9">3</text>
<text x="185" y="11.9">4</text>
<text x="235" y="11.9">5</text>
<text x="285" y="11.9">6</text>
<text x="10.3" y="35.9">A</text>
<text x="285.3" y="35.9">A</text>
<text x="240.6" y="48.6" transform="rotate(-90 240.6 48.6)">CD13</text>
<text x="190.1" y="61" transform="rotate(-90 190.1 61)">CD10</text>
<text x="83.1" y="71.2">C72</text>
<text x="96.7" y="76">D5</text>
<text x="10.3" y="85.9">B</text>
<text x="285.3" y="85.9">B</text>
<text x="10.3" y="135.9">C</text>
<text x="285.3" y="135.9">C</text>
<text x="10.3" y="185.9">D</text>
<text x="285.3" y="185.9">D</text>
<text x="35" y="199.9">1</text>
<text x="85" y="199.9">2</text>
<text x="135" y="199.9">3</text>
<text x="185" y="199.9">4</text>
<text x="235" y="199.9">5</text>
<text x="285" y="199.9">6</text>
</g>
<g font-size="1.8" fill="#006464">
<text x="21.1" y="33.4">J10</text>
<text x="33.6" y="35.4">L1</text>
<text x="36.2" y="33.6">100uH</text>
<text x="47" y="32.9">12V</text>
<text x="84.5" y="32.6">NCE4953</text>
<text x="203.7" y="35.2">CD11</text>
<text x="61.5" y="41.2">1kohm,0402,5%</text>
<text x="65.4" y="39">R79</text>
<text x="82.8" y="40.2">Q4B</text>
<text x="104.4" y="36.4">VIN</text>
<text x="163.8" y="40.5">12V</text>
<text x="186.4" y="40">TPS563201DDC</text>
<text x="194.8" y="37.7">UD2</text>
<text x="202.5" y="37.4">0.1uF,0402,50V</text>
<text x="219.4" y="41.2">4.7uH</text>
<text x="260.4" y="40.5">5V</text>
<text x="31" y="47.6">GND</text>
<text x="50.1" y="42.8" transform="rotate(-90 50.1 42.8)">C71</text>
<text x="56.7" y="46.4" transform="rotate(-90 56.7 46.4)">R78</text>
<text x="80.6" y="46.6">R80</text>
<text x="87.2" y="44.6">100kohm,0402,5%</text>
<text x="93.3" y="46.6">R82</text>
<text x="115.6" y="43">VIN</text>
<text x="130.8" y="43">VIN</text>
<text x="167" y="48" transform="rotate(-90 167 48)">CD8</text>
<text x="196.1" y="44">VIN</text>
<text x="204.1" y="46.2" transform="rotate(-90 204.1 46.2)">BOOT</text>
<text x="207.4" y="44">SW</text>
<text x="263.8" y="48" transform="rotate(-90 263.8 48)">CED1</text>
<text x="20.8" y="52.7">GND</text>
<text x="45.6" y="53.5" transform="rotate(-90 45.6 53.5)">0.1uF,0402,50V</text>
<text x="63.6" y="49.1">+</text>
<text x="66.3" y="51.4">LM2903</text>
<text x="68.1" y="53.7">U7B</text>
<text x="74.4" y="48.9">10kohm,0402,5%</text>
<text x="96.7" y="50.6">D4</text>
<text x="174.9" y="48.2" transform="rotate(-90 174.9 48.2)">CD9</text>
<text x="183.7" y="51.5" transform="rotate(-90 183.7 51.5)">RD5</text>
<text x="196.1" y="51.7">EN</text>
<text x="204.1" y="52.8" transform="rotate(-90 204.1 52.8)">GND</text>
<text x="207.8" y="51.7">FB</text>
<text x="217.1" y="50.4">CD12</text>
<text x="248.5" y="48.8" transform="rotate(-90 248.5 48.8)">CD14</text>
<text x="256.1" y="48.8" transform="rotate(-90 256.1 48.8)">CD15</text>
<text x="46.2" y="55.2">GND</text>
<text x="53.7" y="54.2" transform="rotate(-90 53.7 54.2)">470kohm,0402,5%</text>
<text x="53.8" y="55.2">GND</text>
<text x="84.5" y="58">NCE4953</text>
<text x="91.4" y="54.2">BZX585-C15</text>
<text x="113.1" y="57.9" transform="rotate(-90 113.1 57.9)">U7C</text>
<text x="115.7" y="59.9" transform="rotate(-90 115.7 59.9)">LM2903</text>
<text x="117.7" y="59.6" transform="rotate(-90 117.7 59.6)">V-</text>
<text x="117.7" y="55.1" transform="rotate(-90 117.7 55.1)">V+</text>
<text x="126.3" y="54.3" transform="rotate(-90 126.3 54.3)">C73</text>
<text x="134.2" y="54.5" transform="rotate(-90 134.2 54.5)">C74</text>
<text x="162.4" y="57.5" transform="rotate(-90 162.4 57.5)">0.1uF,0402,50V</text>
<text x="170" y="58" transform="rotate(-90 170 58)">22uF,0603,10V</text>
<text x="181.7" y="59.2" transform="rotate(-90 181.7 59.2)">51kohm,0402,5%</text>
<text x="217.4" y="58.5">62kohm,0402,1%</text>
<text x="217.6" y="56.5">22pF,0402,50V</text>
<text x="220.3" y="54.2">RD8</text>
<text x="236.1" y="58.6" transform="rotate(-90 236.1 58.6)">0.1uF,0402,50V</text>
<text x="243.7" y="58" transform="rotate(-90 243.7 58)">22uF,0603,10V</text>
<text x="251.3" y="58" transform="rotate(-90 251.3 58)">22uF,0603,10V</text>
<text x="258.7" y="55.4" transform="rotate(-90 258.7 55.4)">470uF,10V</text>
<text x="55.7" y="63.5" transform="rotate(-90 55.7 63.5)">VBUS</text>
<text x="82.7" y="65.6">Q4A</text>
<text x="104.4" y="61.8">VIN</text>
<text x="121.8" y="64.9" transform="rotate(-90 121.8 64.9)">0.1uF,0402,50V</text>
<text x="129.4" y="64.4" transform="rotate(-90 129.4 64.4)">22uF,0603,10V</text>
<text x="163" y="60.3">GND</text>
<text x="170.7" y="60.3">GND</text>
<text x="183.7" y="64.2" transform="rotate(-90 183.7 64.2)">RD6</text>
<text x="201.1" y="62.8">GND</text>
<text x="216.8" y="61.7" transform="rotate(-90 216.8 61.7)">RD7</text>
<text x="236.7" y="60.3">GND</text>
<text x="244.3" y="60.3">GND</text>
<text x="251.9" y="60.3">GND</text>
<text x="259.6" y="60.3">GND</text>
<text x="42.3" y="71.5">470kohm,0402,5%</text>
<text x="69" y="70.2">U7A</text>
<text x="87.2" y="70">100kohm,0402,5%</text>
<text x="93.3" y="72">R83</text>
<text x="114.8" y="70.5">GND</text>
<text x="130" y="70.5">GND</text>
<text x="179.4" y="71.3" transform="rotate(-90 179.4 71.3)">100kohm,0402,5%</text>
<text x="188.1" y="71" transform="rotate(-90 188.1 71)">0.1uF,0402,50V</text>
<text x="213.7" y="68.9" transform="rotate(-90 213.7 68.9)">11kohm,0402,1%</text>
<text x="213.8" y="70.5">GND</text>
<text x="43" y="75.7" transform="rotate(-90 43 75.7)">GND</text>
<text x="50.1" y="74.5">R77</text>
<text x="67.1" y="72.7">LM2903</text>
<text x="75.7" y="75">1000pF,0402,50V</text>
<text x="80.6" y="77.1">R81</text>
<text x="180.8" y="73">GND</text>
<text x="188.4" y="73">GND</text>
<text x="55.7" y="80.5" transform="rotate(-90 55.7 80.5)">VIN</text>
<text x="63.6" y="79.6">+</text>
<text x="74.4" y="79.9">10kohm,0402,5%</text>
<text x="91.4" y="80.1">BZX585-C15</text>
<text x="63.2" y="112.6">SY8088AAC</text>
<text x="66.6" y="110.1">UD1</text>
<text x="201.3" y="112.6">UL1</text>
<text x="31.8" y="116.7">5V</text>
<text x="81.2" y="119.2">LD1</text>
<text x="84.8" y="117.4">2.2uH</text>
<text x="117.6" y="116.7">3V3</text>
<text x="168.4" y="116.7">3V3</text>
<text x="198.9" y="115.2">RT9193B</text>
<text x="242.1" y="116.7">1V8</text>
<text x="34.9" y="124.2" transform="rotate(-90 34.9 124.2)">CD1</text>
<text x="42.8" y="124.4" transform="rotate(-90 42.8 124.4)">CD2</text>
<text x="61.5" y="120.2">VIN</text>
<text x="72.8" y="120.2">SW</text>
<text x="106" y="124.2" transform="rotate(-90 106 124.2)">CD5</text>
<text x="113.9" y="124.4" transform="rotate(-90 113.9 124.4)">CD6</text>
<text x="121.5" y="124.4" transform="rotate(-90 121.5 124.4)">CD7</text>
<text x="172.1" y="124" transform="rotate(-90 172.1 124)">CL1</text>
<text x="179.9" y="124.3" transform="rotate(-90 179.9 124.3)">CL2</text>
<text x="196.6" y="120.2">IN</text>
<text x="196.6" y="125.3">EN</text>
<text x="204.1" y="126" transform="rotate(-90 204.1 126)">GND</text>
<text x="206" y="120.2">OUT</text>
<text x="207.1" y="125.3">BP</text>
<text x="214.1" y="122.3">15kohm,0402,5%</text>
<text x="220.4" y="125.3">RL4</text>
<text x="238.1" y="124" transform="rotate(-90 238.1 124)">CL4</text>
<text x="246" y="124.3" transform="rotate(-90 246 124.3)">CL5</text>
<text x="61.5" y="127.9">EN</text>
<text x="69.4" y="131.6" transform="rotate(-90 69.4 131.6)">GND</text>
<text x="73.1" y="127.9">FB</text>
<text x="83.1" y="126.6">CD4</text>
<text x="85.7" y="130.4">RD4</text>
<text x="186.3" y="127.6" transform="rotate(-90 186.3 127.6)">RL2</text>
<text x="30.3" y="133.7" transform="rotate(-90 30.3 133.7)">0.1uF,0402,50V</text>
<text x="31" y="136.5">GND</text>
<text x="37.9" y="134.2" transform="rotate(-90 37.9 134.2)">22uF,0603,10V</text>
<text x="38.6" y="136.5">GND</text>
<text x="55.5" y="136.6" transform="rotate(-90 55.5 136.6)">CD3</text>
<text x="82.1" y="137.9" transform="rotate(-90 82.1 137.9)">RD3</text>
<text x="82.8" y="134.7">91kohm,0402,1%</text>
<text x="83" y="132.7">22pF,0402,50V</text>
<text x="101.4" y="134.8" transform="rotate(-90 101.4 134.8)">0.1uF,0402,50V</text>
<text x="102.1" y="136.5">GND</text>
<text x="109.1" y="134.2" transform="rotate(-90 109.1 134.2)">22uF,0603,10V</text>
<text x="109.7" y="136.5">GND</text>
<text x="116.7" y="134.2" transform="rotate(-90 116.7 134.2)">22uF,0603,10V</text>
<text x="117.3" y="136.5">GND</text>
<text x="167.5" y="133.7" transform="rotate(-90 167.5 133.7)">0.1uF,0402,50V</text>
<text x="168.1" y="136.5">GND</text>
<text x="175.1" y="134.2" transform="rotate(-90 175.1 134.2)">22uF,0603,10V</text>
<text x="175.7" y="136.5">GND</text>
<text x="185" y="136.5" transform="rotate(-90 185 136.5)">CL3</text>
<text x="189.1" y="134.9" transform="rotate(-90 189.1 134.9)">51kohm,0402,5%</text>
<text x="201.1" y="136.5">GND</text>
<text x="216.8" y="132.7" transform="rotate(-90 216.8 132.7)">RL3</text>
<text x="233.5" y="134.8" transform="rotate(-90 233.5 134.8)">0.1uF,0402,50V</text>
<text x="234.2" y="136.5">GND</text>
<text x="241.1" y="134.2" transform="rotate(-90 241.1 134.2)">22uF,0603,10V</text>
<text x="241.8" y="136.5">GND</text>
<text x="24.3" y="143.1">3V3_SYS</text>
<text x="39.9" y="143.1">RD1</text>
<text x="66.5" y="141.6">GND</text>
<text x="213.8" y="141.6">GND</text>
<text x="219.6" y="140.5" transform="rotate(-90 219.6 140.5)">11kohm,0402,5%</text>
<text x="34.6" y="145.4">1kohm,0402,5%</text>
<text x="53.4" y="147.2" transform="rotate(-90 53.4 147.2)">0.1uF,0402,50V</text>
<text x="53.8" y="149.2">GND</text>
<text x="79.2" y="146.7">GND</text>
<text x="79.3" y="145.1" transform="rotate(-90 79.3 145.1)">20kohm,0402,1%</text>
<text x="183" y="147.2" transform="rotate(-90 183 147.2)">0.1uF,0402,50V</text>
<text x="183.4" y="149.2">GND</text>
<text x="52.1" y="176.9">H1</text>
<text x="59.7" y="176.9">H2</text>
<text x="67.3" y="176.9">H3</text>
<text x="74.9" y="176.9">H4</text>
<text x="51.3" y="189.8">GND</text>
<text x="58.9" y="189.8">GND</text>
<text x="66.5" y="189.8">GND</text>
<text x="74.1" y="189.8">GND</text>
</g>
<g font-size="1.8" fill="#a90000">
<text x="28.5" y="35.3">1</text>
<text x="84.4" y="35.3">5</text>
<text x="92" y="35.3">3</text>
<text x="28.5" y="37.8">3</text>
<text x="28.5" y="40.4">2</text>
<text x="202.9" y="40.1" transform="rotate(-90 202.9 40.1)">6</text>
<text x="22.6" y="45.7" transform="rotate(-90 22.6 45.7)">MP</text>
<text x="61.5" y="42.9">6</text>
<text x="74.2" y="45.5">7</text>
<text x="88.6" y="42.6" transform="rotate(-90 88.6 42.6)">4</text>
<text x="193.6" y="42.9">3</text>
<text x="211.4" y="42.9">2</text>
<text x="61.5" y="48">5</text>
<text x="116.6" y="50.9" transform="rotate(-90 116.6 50.9)">8</text>
<text x="193.6" y="50.5">5</text>
<text x="211.4" y="50.5">4</text>
<text x="202.9" y="55.3" transform="rotate(-90 202.9 55.3)">1</text>
<text x="84.4" y="60.7">7</text>
<text x="92" y="60.7">1</text>
<text x="116.6" y="62.3" transform="rotate(-90 116.6 62.3)">4</text>
<text x="88.6" y="68" transform="rotate(-90 88.6 68)">2</text>
<text x="61.5" y="73.4">2</text>
<text x="74.2" y="75.9">1</text>
<text x="61.5" y="78.5">3</text>
<text x="59" y="119.1">4</text>
<text x="76.8" y="119.1">3</text>
<text x="193.6" y="119.1">1</text>
<text x="211.4" y="119.1">5</text>
<text x="193.6" y="124.2">3</text>
<text x="59" y="126.7">1</text>
<text x="76.8" y="126.7">5</text>
<text x="202.9" y="129" transform="rotate(-90 202.9 129)">2</text>
<text x="68.3" y="134.1" transform="rotate(-90 68.3 134.1)">2</text>
</g>
<g font-size="1.8" fill="#0000c2">
<text x="212.3" y="47.9">0.768V</text>
<text x="77.2" y="124.1">0.768V</text>
<text x="211.4" y="124.2">40.60V</text>
</g>
<text font-size="1.8" fill="#009600" x="215.8" y="43">LD2</text>
<text font-size=".5" fill="#840000" x="21.4" y="42.7">Mounting</text>
</svg>
